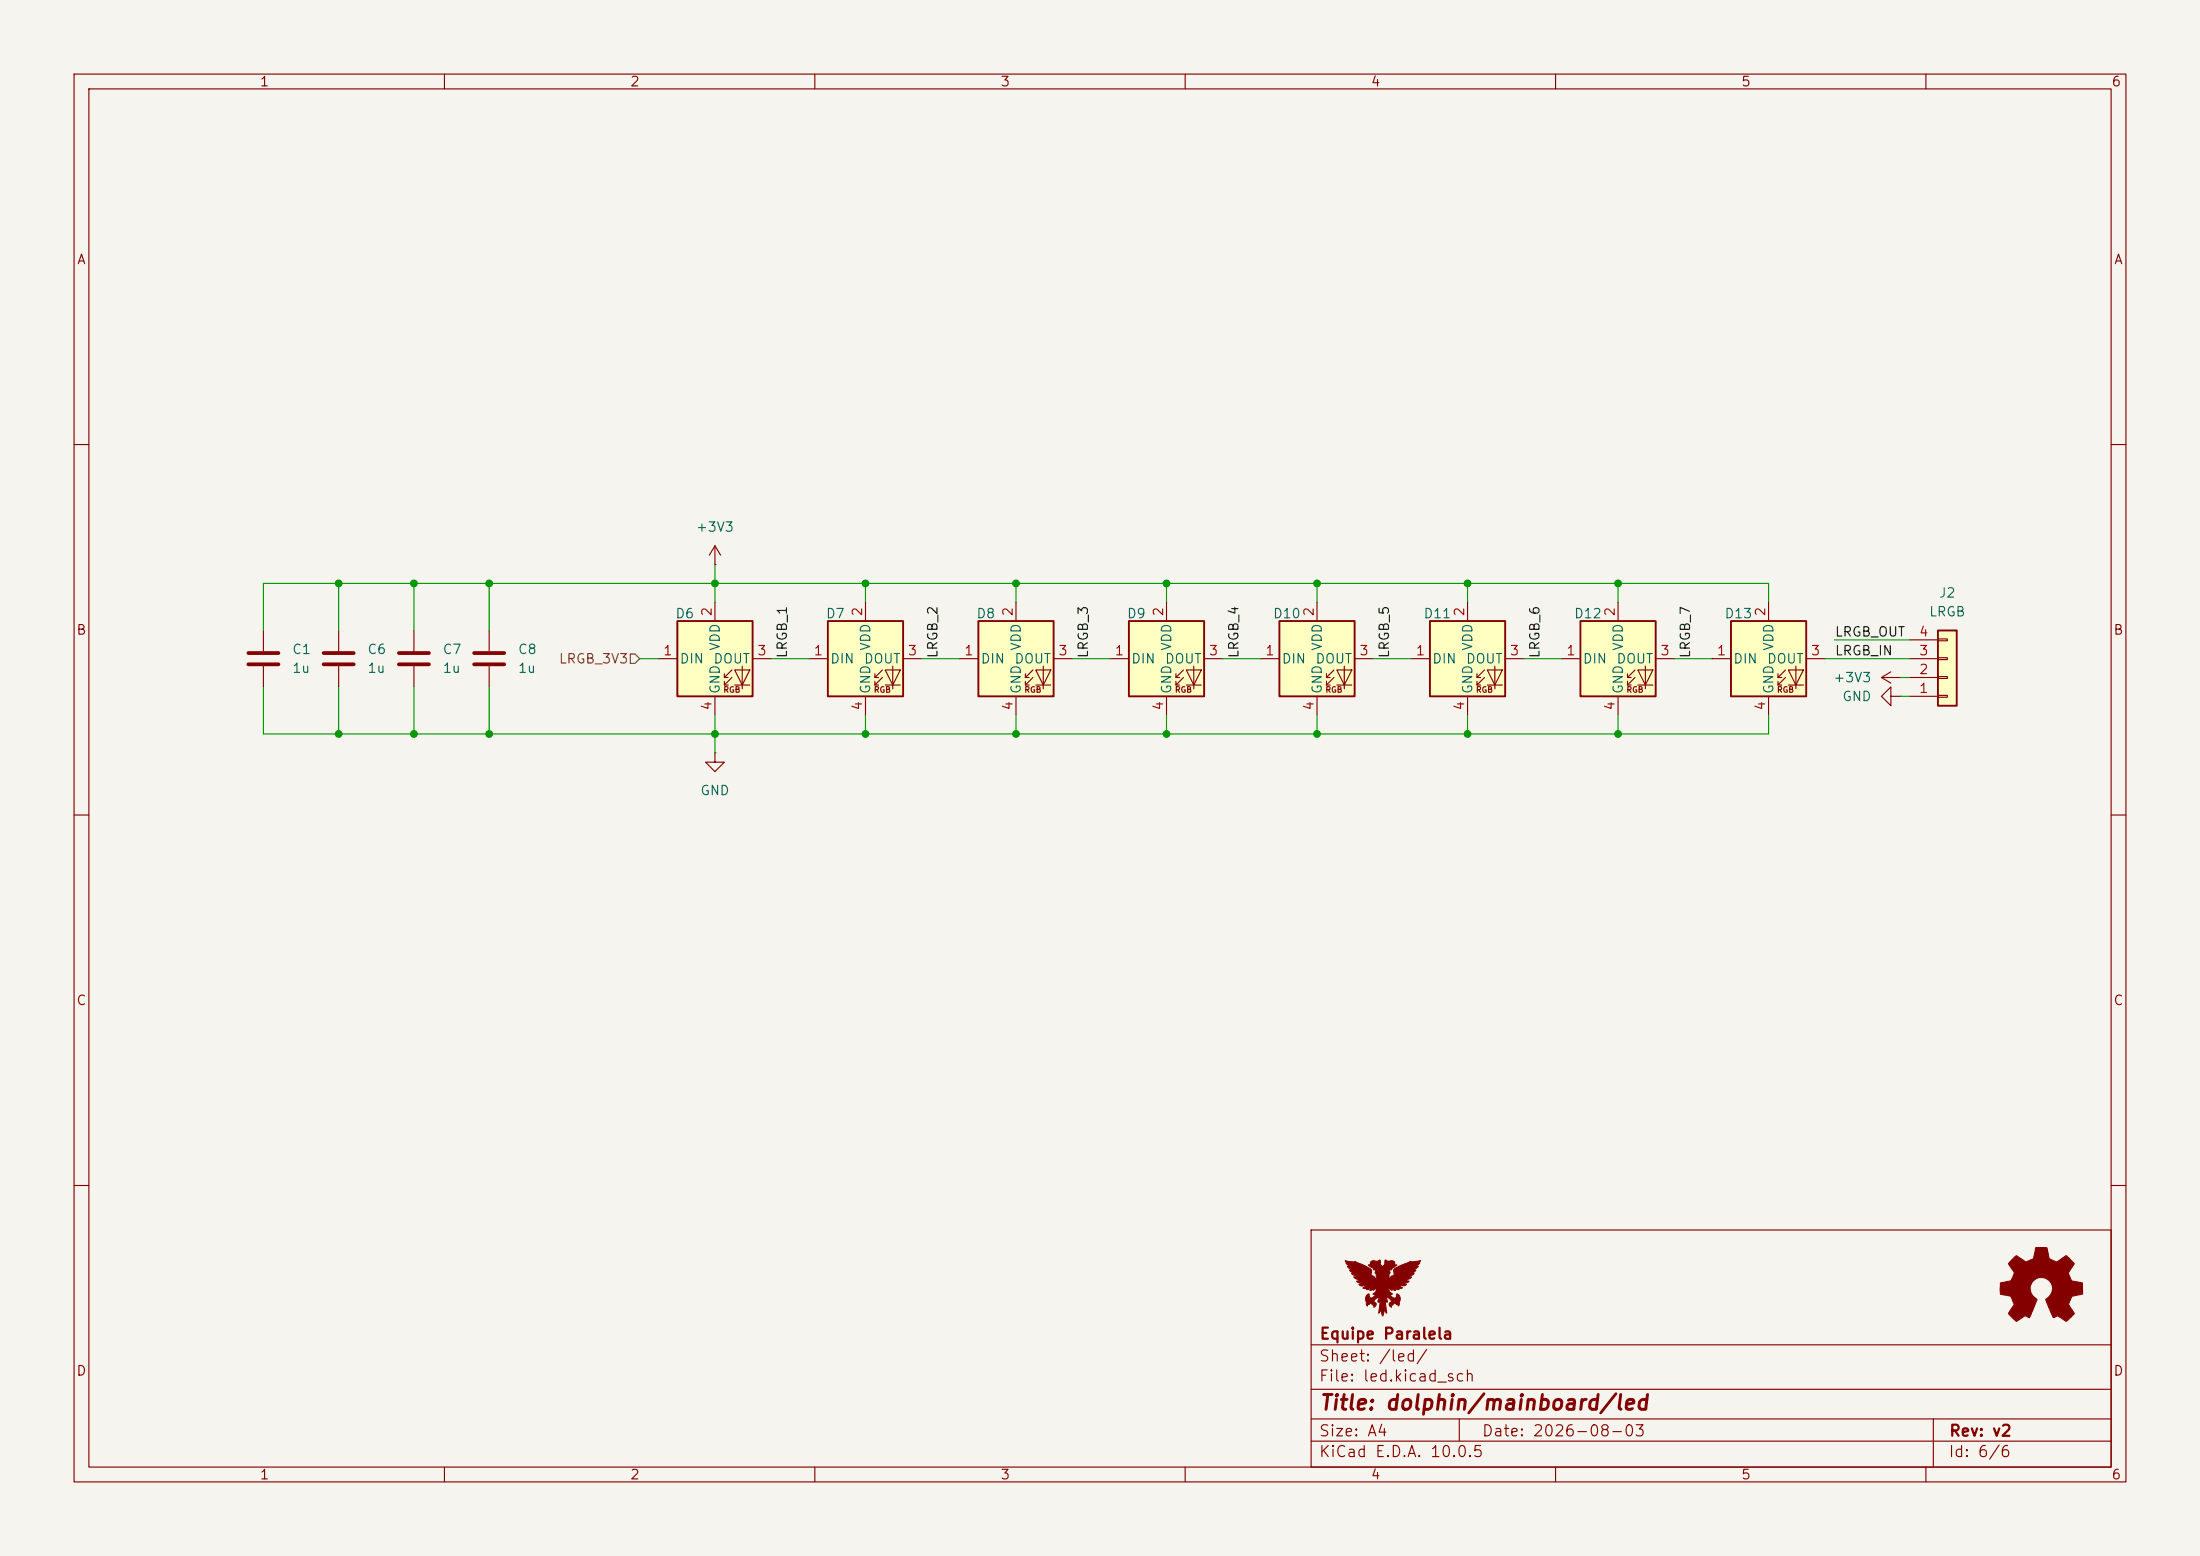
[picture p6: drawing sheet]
<svg xmlns="http://www.w3.org/2000/svg" width="297mm" height="210mm" viewBox="0 0 297 210" stroke-linecap="round" stroke-linejoin="round" font-family="sans-serif">
<path d="M0 0h297v210h-297z" fill="#f5f4ef" stroke="#f5f4ef" stroke-width=".14"/>
<g fill="none" stroke="#840000" stroke-width=".15">
<path d="M10 10h277v190h-277zM12 12h273v186h-273zM60 10v2M110 10v2M160 10v2M210 10v2M260 10v2M10 60h2M96.5 76.2h.1M96.5 73.7l-.7 1.2M96.5 73.7l.8 1.2M96.5 73.7v2.5"/>
<path d="M285 60h2M255.3 94v-1.3l-1.3 1.3 1.3 1.3v-1.3h1.2M256.5 94h.1M10 110h2M285 110h2M10 160h2M177 166h108v32h-108zM285 160h2M60 198v2M110 198v2M160 198v2M177 194.5h108"/>
<path d="M177 191.5h108M177 187.5h108M177 181.5h108M197 191.5v3M210 198v2M260 198v2M261 191.5v6.5"/>
</g>
<path d="M172.7 83.8h10.2v10.2h-10.2z" fill="#ffffc2"/>
<path d="M170.2 88.9h2.5M177.8 81.3v2.5M177.8 94v2.5M179.1 91.4h.5M179.1 92.5h.5M180.1 90.4l-1 1v-.5M180.1 91.4l-1 1.1v-.6M180.5 90.4h2l-1 2.1zM180.5 92.5h2M181.5 89.9v3.1M182.9 88.9h2.5" fill="none" stroke="#840000" stroke-width=".15"/>
<path d="M172.7 83.8h10.2v10.2h-10.2z" fill="none" stroke="#840000" stroke-width=".25"/>
<path d="M91.4 83.8h10.2v10.2h-10.2z" fill="#ffffc2"/>
<g fill="none" stroke="#840000" stroke-width=".15">
<path d="M66 85.1v2.8M66 89.9v2.8M88.9 88.9h2.5M96.5 81.3v2.5M96.5 94v2.5M97.8 91.4h.5M97.8 92.5h.5M98.8 90.4l-1 1v-.5M98.8 91.4l-1 1.1v-.6M99.2 90.4h2l-1 2.1zM99.2 92.5h2M100.2 89.9v3.1"/>
<path d="M101.6 88.9h2.5"/>
</g>
<path d="M91.4 83.8h10.2v10.2h-10.2z" fill="none" stroke="#840000" stroke-width=".25"/>
<path d="M271.7 170l.5-.5 1.2 .8 .3-.1 .8-.3 .3-1.5h1.3h.2l.4 1.5 1 .4 1.3-.8 1 1-.8 1.4 .5 1 1.4 .3 .1 1.5-1.5 .2v.2l-.5 1 .8 1.2-.1 .1-1 .9-1.1-.7-.6 .2-1-2.4a1.54 1.54 0 0 0 .3-2.7 1.54 1.54 0 0 0-2.4 1.1 1.97 1.97 0 0 0 .9 1.6l-1 2.4-.6-.2-1.2 .7-1.1-1 .8-1.2-.4-1.1-1.4-.4v-1.4l1.2-.3a.83 .83 0 0 0 .5-.7l.2-.4-.9-1.3z" fill="#840000" stroke="#840000" stroke-width=".15"/>
<path d="M64 88.1h4.1M64 89.7h4.1" fill="none" stroke="#840000" stroke-width=".51"/>
<path d="M181.6 170.1l.1 .1a1.56 1.56 0 0 0 1.2 0l1.4 .6a1.21 1.21 0 0 1 .9 .7v.2a.38 .38 0 0 0 .3 .6l.3 .5v-.9l-.2-.1a.22 .22 0 0 0 .1-.3 .22 .22 0 0 0-.2-.1l-.2-.3-.5-.3 .7 .1-.1-.1h-.6l-.1-.1 .5 .1v-.1h-.2v-.1l.7 .1v-.1h-.7a.47 .47 0 0 1 .3-.4 .47 .47 0 0 1 .5 0l.4-.1a.39 .39 0 0 1 .1 .5l.4 .4v-.1l1.3-.1-1.3 .1 .2-.2h1.3h-1.3l.1-.1h.7v-.1l-.7 .1v-.5l.6 .1a.48 .48 0 0 1 .5 0 .48 .48 0 0 1 .2 .5h.3l-.6 .4-.1 .3a.25 .25 0 0 0-.3 .1 .25 .25 0 0 0 .1 .3l-.2 .1v.8l.1-.1a.61 .61 0 0 1 .5-.5l.1-.1a.66 .66 0 0 1 .5-1l1.7-.8a.42 .42 0 0 0 .6 .1l.8-.2-.3 .5-.7 .4 .7-.1-.3 .3-.4 .2h.3a.41 .41 0 0 1-.5 .4l.3 .1a.37 .37 0 0 1-.5 .3h-.5l.7 .1a.97 .97 0 0 1-.9 .4l.5 .2a1 1 0 0 1-1 .1l.7 .3a.87 .87 0 0 1-1.1 .1l.5 .4-.3 .1-.3-.1 .2 .2a.69 .69 0 0 1-.7-.2l.2 .4-.5-.3v.3l-.4-.3a.76 .76 0 0 0 .5 .7l-.3 .2a.53 .53 0 0 0 .8 .2l.1-.4a.81 .81 0 0 1 .3 1.3 .22 .22 0 0 1 .1 .2 .22 .22 0 0 1-.2 .1l-.2-.1h-.1a.28 .28 0 0 0-.2-.2 .28 .28 0 0 0-.3 .2l-.2 .2 .1 .1a.38 .38 0 0 1-.4-.3 .38 .38 0 0 1 .3-.4l-.2-.4-.5-.4 .1 .5a.19 .19 0 0 1 .1 .3 .19 .19 0 0 1-.3 0l.2 1.5-.3-.5-.2 .9-.2-.9-.4 .5 .2-1.5a.19 .19 0 0 1-.3 0 .19 .19 0 0 1 .1-.3l.1-.5-.3 .3a.55 .55 0 0 0-.4 .5 .36 .36 0 0 1 .3 .4 .36 .36 0 0 1-.3 .3l-.1-.3h-.1l-.2-.2-.4 .2-.1 .2-.1-.5a.75 .75 0 0 1 .3-1.1 .39 .39 0 0 0 .3 .5 .39 .39 0 0 0 .5-.3l.1-.2-.4-.1a.79 .79 0 0 0 .5-.8l-.4 .3v-.2l-.5 .3 .2-.4-.5 .3-.2-.1 .2-.2-.3 .1h-.3l.5-.5a.81 .81 0 0 1-1-.1l.6-.2h-.7l-.3-.2 .5-.2a.88 .88 0 0 1-.8-.4h.6a1.3 1.3 0 0 1-.9-.4l.3-.1-.5-.2-.1-.2h.4l-.5-.2-.2-.3 .6 .1-.7-.4z" fill="#840000" stroke="#840000" stroke-width=".14"/>
<path d="M233.7 83.8h10.1v10.2h-10.1z" fill="#ffffc2"/>
<g fill="none" stroke="#840000" stroke-width=".15">
<path d="M55.9 85.1v2.8M55.9 89.9v2.8M231.1 88.9h2.6M238.8 81.3v2.5M238.8 94v2.5M240 91.4h.5M240 92.5h.5M241 90.4l-1 1v-.5M241 91.4l-1 1.1v-.6M241.4 90.4h2.1l-1.1 2.1zM241.4 92.5h2.1M242.4 89.9v3.1"/>
<path d="M243.8 88.9h2.6M254 91.4h2.5M254 91.4l1.3 .8M255.3 90.7l-1.3 .7M256.5 91.4h.1"/>
</g>
<path d="M233.7 83.8h10.1v10.2h-10.1z" fill="none" stroke="#840000" stroke-width=".25"/>
<path d="M53.8 88.1h4.1M53.8 89.7h4.1" fill="none" stroke="#840000" stroke-width=".51"/>
<path d="M261.6 85.1h2.6v10.2h-2.6z" fill="#ffffc2"/>
<path d="M261.6 85.1h2.6v10.2h-2.6z" fill="none" stroke="#840000" stroke-width=".25"/>
<path d="M45.7 85.1v2.8M45.7 89.9v2.8M257.8 94h3.8M257.8 91.4h3.8M257.8 88.9h3.8M257.8 86.4h3.8M261.6 93.9h1.3v.2h-1.3zM261.6 91.3h1.3v.3h-1.3zM261.6 88.8h1.3v.2h-1.3zM261.6 86.2h1.3v.3h-1.3z" fill="none" stroke="#840000" stroke-width=".15"/>
<path d="M43.7 88.1h4.1M43.7 89.7h4.1" fill="none" stroke="#840000" stroke-width=".51"/>
<path d="M132.1 83.8h10.1v10.2h-10.1z" fill="#ffffc2"/>
<path d="M129.5 88.9h2.6M137.2 81.3v2.5M137.2 94v2.5M138.4 91.4h.5M138.4 92.5h.5M139.4 90.4l-1 1v-.5M139.4 91.4l-1 1.1v-.6M139.8 90.4h2.1l-1.1 2.1zM139.8 92.5h2.1M140.8 89.9v3.1M142.2 88.9h2.6" fill="none" stroke="#840000" stroke-width=".15"/>
<path d="M132.1 83.8h10.1v10.2h-10.1z" fill="none" stroke="#840000" stroke-width=".25"/>
<path d="M213.4 83.8h10.1v10.2h-10.1z" fill="#ffffc2"/>
<path d="M210.8 88.9h2.6M218.4 81.3v2.5M218.4 94v2.5M219.7 91.4h.5M219.7 92.5h.5M220.7 90.4l-1 1v-.5M220.7 91.4l-1 1.1v-.6M221.1 90.4h2l-1 2.1zM221.1 92.5h2M222.1 89.9v3.1M223.5 88.9h2.6" fill="none" stroke="#840000" stroke-width=".15"/>
<path d="M213.4 83.8h10.1v10.2h-10.1z" fill="none" stroke="#840000" stroke-width=".25"/>
<path d="M193 83.8h10.2v10.2h-10.2z" fill="#ffffc2"/>
<path d="M190.5 88.9h2.5M198.1 81.3v2.5M198.1 94v2.5M199.4 91.4h.5M199.4 92.5h.5M200.4 90.4l-1 1v-.5M200.4 91.4l-1 1.1v-.6M200.8 90.4h2l-1 2.1zM200.8 92.5h2M201.8 89.9v3.1M203.2 88.9h2.5" fill="none" stroke="#840000" stroke-width=".15"/>
<path d="M193 83.8h10.2v10.2h-10.2z" fill="none" stroke="#840000" stroke-width=".25"/>
<path d="M152.4 83.8h10.2v10.2h-10.2z" fill="#ffffc2"/>
<g fill="none" stroke="#840000" stroke-width=".15">
<path d="M149.9 88.9h2.5M157.5 81.3v2.5M157.5 94v2.5M158.7 91.4h.6M158.7 92.5h.6M159.8 90.4l-1.1 1v-.5M159.8 91.4l-1.1 1.1v-.6M160.1 90.4h2.1l-1 2.1zM160.1 92.5h2.1M161.2 89.9v3.1M162.6 88.9h2.5M96.5 101.6v1.3h1.3l-1.3 1.2-1.3-1.2h1.3"/>
<path d="M96.5 101.6h.1"/>
</g>
<path d="M152.4 83.8h10.2v10.2h-10.2z" fill="none" stroke="#840000" stroke-width=".25"/>
<path d="M111.8 83.8h10.1v10.2h-10.1z" fill="#ffffc2"/>
<g fill="none" stroke="#840000" stroke-width=".15">
<path d="M35.6 85.1v2.8M35.6 89.9v2.8M109.2 88.9h2.6M116.8 81.3v2.5M116.8 94v2.5M118.1 91.4h.5M118.1 92.5h.5M119.1 90.4l-1 1v-.5M119.1 91.4l-1 1.1v-.6M119.5 90.4h2l-1 2.1zM119.5 92.5h2M120.5 89.9v3.1"/>
<path d="M121.9 88.9h2.6"/>
</g>
<path d="M111.8 83.8h10.1v10.2h-10.1z" fill="none" stroke="#840000" stroke-width=".25"/>
<path d="M33.5 88.1h4.1M33.5 89.7h4.1" fill="none" stroke="#840000" stroke-width=".51"/>
<path d="M85.1 88.3h.6l.7 .6-.7 .6h-.6z" fill="none" stroke="#725600" stroke-width=".15"/>
<g fill="none" stroke="#009600" stroke-width=".15">
<path d="M45.7 78.7v6.4M55.9 78.7v6.4M66 78.7v6.4M96.5 76.2v5.1M116.8 78.7v2.6M137.2 78.7v2.6M157.5 78.7v2.6M177.8 78.7v2.6M198.1 78.7v2.6M218.4 78.7v2.6M35.6 92.7v6.4h203.2v-2.6M45.7 92.7v6.4"/>
<path d="M55.9 92.7v6.4M66 92.7v6.4M86.4 88.9h2.5M96.5 96.5v5.1M104.1 88.9h5.1M116.8 96.5v2.6M124.5 88.9h5M137.2 96.5v2.6M144.8 88.9h5.1M157.5 96.5v2.6M165.1 88.9h5.1M177.8 96.5v2.6"/>
<path d="M185.4 88.9h5.1M198.1 96.5v2.6M205.7 88.9h5.1M218.4 96.5v2.6M226.1 88.9h5M238.8 81.3v-2.6h-203.2v6.4M246.4 88.9h11.4M247.6 86.4h10.2M256.5 94h1.3M256.5 91.4h1.3"/>
</g>
<g fill="#009600" stroke="#009600" stroke-width=".14">
<circle cx="177.8" cy="78.7" r=".46"/>
<circle cx="218.4" cy="99.1" r=".46"/>
<circle cx="218.4" cy="78.7" r=".46"/>
<circle cx="198.1" cy="78.7" r=".46"/>
<circle cx="198.1" cy="99.1" r=".46"/>
<circle cx="177.8" cy="99.1" r=".46"/>
<circle cx="116.8" cy="78.7" r=".46"/>
<circle cx="157.5" cy="78.7" r=".46"/>
<circle cx="157.5" cy="99.1" r=".46"/>
<circle cx="116.8" cy="99.1" r=".46"/>
<circle cx="96.5" cy="99.1" r=".46"/>
<circle cx="137.2" cy="78.7" r=".46"/>
<circle cx="137.2" cy="99.1" r=".46"/>
<circle cx="55.9" cy="99.1" r=".46"/>
<circle cx="66" cy="99.1" r=".46"/>
<circle cx="66" cy="78.7" r=".46"/>
<circle cx="96.5" cy="78.7" r=".46"/>
<circle cx="45.7" cy="99.1" r=".46"/>
<circle cx="45.7" cy="78.7" r=".46"/>
<circle cx="55.9" cy="78.7" r=".46"/>
</g>
<text font-size="2" fill="#840000" x="178" y="190.8">Title: dolphin/mainboard/led</text>
<g font-size="1.5" fill="#840000">
<text x="178" y="184.1">Sheet: /led/</text>
<text x="178" y="181.1">Equipe Paralela</text>
<text x="178" y="186.8">File: led.kicad_sch</text>
<text x="178" y="197">KiCad E.D.A. 10.0.5</text>
<text x="178" y="194.2">Size: A4</text>
<text x="200" y="194.2">Date: 2026-08-03</text>
<text x="263" y="197">Id: 6/6</text>
<text x="263" y="194.2">Rev: v2</text>
</g>
<g font-size="1.3" fill="#840000">
<text x="35" y="12">1</text>
<text x="85" y="12">2</text>
<text x="135" y="12">3</text>
<text x="185" y="12">4</text>
<text x="235" y="12">5</text>
<text x="285" y="12">6</text>
<text x="10.3" y="36">A</text>
<text x="285.3" y="36">A</text>
<text x="10.2" y="86">B</text>
<text x="285.2" y="86">B</text>
<text x="10.2" y="136">C</text>
<text x="285.2" y="136">C</text>
<text x="10.2" y="186">D</text>
<text x="285.2" y="186">D</text>
<text x="35" y="200">1</text>
<text x="85" y="200">2</text>
<text x="135" y="200">3</text>
<text x="185" y="200">4</text>
<text x="235" y="200">5</text>
<text x="285" y="200">6</text>
</g>
<g font-size="1.3" fill="#006464">
<text x="93.9" y="72.1">+3V3</text>
<text x="91.1" y="83.8">D6</text>
<text x="111.4" y="83.8">D7</text>
<text x="131.7" y="83.8">D8</text>
<text x="152" y="83.8">D9</text>
<text x="171.8" y="83.8">D10</text>
<text x="192.1" y="83.8">D11</text>
<text x="212.4" y="83.8">D12</text>
<text x="232.7" y="83.8">D13</text>
<text x="260.3" y="83.5">LRGB</text>
<text x="261.7" y="81">J2</text>
<text x="39.4" y="88.6">C1</text>
<text x="49.5" y="88.6">C6</text>
<text x="59.7" y="88.6">C7</text>
<text x="69.8" y="88.6">C8</text>
<text x="91.7" y="89.9">DIN</text>
<text x="96.2" y="89.9">DOUT</text>
<text x="97.5" y="87.9" transform="rotate(-90 97.5 87.9)">VDD</text>
<text x="112" y="89.9">DIN</text>
<text x="116.5" y="89.9">DOUT</text>
<text x="117.8" y="87.9" transform="rotate(-90 117.8 87.9)">VDD</text>
<text x="132.3" y="89.9">DIN</text>
<text x="136.9" y="89.9">DOUT</text>
<text x="138.1" y="87.9" transform="rotate(-90 138.1 87.9)">VDD</text>
<text x="152.6" y="89.9">DIN</text>
<text x="157.2" y="89.9">DOUT</text>
<text x="158.4" y="87.9" transform="rotate(-90 158.4 87.9)">VDD</text>
<text x="172.9" y="89.9">DIN</text>
<text x="177.5" y="89.9">DOUT</text>
<text x="178.8" y="87.9" transform="rotate(-90 178.8 87.9)">VDD</text>
<text x="193.3" y="89.9">DIN</text>
<text x="197.8" y="89.9">DOUT</text>
<text x="199.1" y="87.9" transform="rotate(-90 199.1 87.9)">VDD</text>
<text x="213.6" y="89.9">DIN</text>
<text x="218.1" y="89.9">DOUT</text>
<text x="219.4" y="87.9" transform="rotate(-90 219.4 87.9)">VDD</text>
<text x="233.9" y="89.9">DIN</text>
<text x="238.5" y="89.9">DOUT</text>
<text x="239.7" y="87.9" transform="rotate(-90 239.7 87.9)">VDD</text>
<text x="39.4" y="91.1">1u</text>
<text x="49.5" y="91.1">1u</text>
<text x="59.7" y="91.1">1u</text>
<text x="69.8" y="91.1">1u</text>
<text x="97.5" y="93.8" transform="rotate(-90 97.5 93.8)">GND</text>
<text x="117.8" y="93.8" transform="rotate(-90 117.8 93.8)">GND</text>
<text x="138.1" y="93.8" transform="rotate(-90 138.1 93.8)">GND</text>
<text x="158.4" y="93.8" transform="rotate(-90 158.4 93.8)">GND</text>
<text x="178.8" y="93.8" transform="rotate(-90 178.8 93.8)">GND</text>
<text x="199.1" y="93.8" transform="rotate(-90 199.1 93.8)">GND</text>
<text x="219.4" y="93.8" transform="rotate(-90 219.4 93.8)">GND</text>
<text x="239.7" y="93.8" transform="rotate(-90 239.7 93.8)">GND</text>
<text x="247.4" y="92.4">+3V3</text>
<text x="248.6" y="94.9">GND</text>
<text x="94.5" y="107.6">GND</text>
</g>
<g font-size="1.3" fill="#a90000">
<text x="96.4" y="83.3" transform="rotate(-90 96.4 83.3)">2</text>
<text x="116.7" y="83.3" transform="rotate(-90 116.7 83.3)">2</text>
<text x="137" y="83.3" transform="rotate(-90 137 83.3)">2</text>
<text x="157.3" y="83.3" transform="rotate(-90 157.3 83.3)">2</text>
<text x="177.7" y="83.3" transform="rotate(-90 177.7 83.3)">2</text>
<text x="198" y="83.3" transform="rotate(-90 198 83.3)">2</text>
<text x="218.3" y="83.3" transform="rotate(-90 218.3 83.3)">2</text>
<text x="238.6" y="83.3" transform="rotate(-90 238.6 83.3)">2</text>
<text x="89.4" y="88.8">1</text>
<text x="102.1" y="88.8">3</text>
<text x="109.8" y="88.8">1</text>
<text x="122.5" y="88.8">3</text>
<text x="130.1" y="88.8">1</text>
<text x="142.8" y="88.8">3</text>
<text x="150.4" y="88.8">1</text>
<text x="163.1" y="88.8">3</text>
<text x="170.7" y="88.8">1</text>
<text x="183.4" y="88.8">3</text>
<text x="191" y="88.8">1</text>
<text x="203.7" y="88.8">3</text>
<text x="211.4" y="88.8">1</text>
<text x="224.1" y="88.8">3</text>
<text x="231.7" y="88.8">1</text>
<text x="244.4" y="88.8">3</text>
<text x="259" y="88.8">3</text>
<text x="259" y="86.2">4</text>
<text x="96.4" y="96" transform="rotate(-90 96.4 96)">4</text>
<text x="116.7" y="96" transform="rotate(-90 116.7 96)">4</text>
<text x="137" y="96" transform="rotate(-90 137 96)">4</text>
<text x="157.3" y="96" transform="rotate(-90 157.3 96)">4</text>
<text x="177.7" y="96" transform="rotate(-90 177.7 96)">4</text>
<text x="198" y="96" transform="rotate(-90 198 96)">4</text>
<text x="218.3" y="96" transform="rotate(-90 218.3 96)">4</text>
<text x="238.6" y="96" transform="rotate(-90 238.6 96)">4</text>
<text x="259" y="93.8">1</text>
<text x="259" y="91.3">2</text>
</g>
<text font-size="1.3" fill="#725600" x="75.4" y="89.9">LRGB_3V3</text>
<g font-size="1.3" fill="#0f0f0f">
<text x="106.6" y="88.9" transform="rotate(-90 106.6 88.9)">LRGB_1</text>
<text x="126.9" y="88.9" transform="rotate(-90 126.9 88.9)">LRGB_2</text>
<text x="147.2" y="88.9" transform="rotate(-90 147.2 88.9)">LRGB_3</text>
<text x="167.5" y="88.9" transform="rotate(-90 167.5 88.9)">LRGB_4</text>
<text x="187.8" y="88.9" transform="rotate(-90 187.8 88.9)">LRGB_5</text>
<text x="208.2" y="88.9" transform="rotate(-90 208.2 88.9)">LRGB_6</text>
<text x="228.5" y="88.9" transform="rotate(-90 228.5 88.9)">LRGB_7</text>
<text x="247.6" y="88.8">LRGB_IN</text>
<text x="247.6" y="86.2">LRGB_OUT</text>
</g>
<g font-size=".8" fill="#840000">
<text x="97.6" y="93.7">RGB</text>
<text x="117.9" y="93.7">RGB</text>
<text x="138.2" y="93.7">RGB</text>
<text x="158.5" y="93.7">RGB</text>
<text x="178.9" y="93.7">RGB</text>
<text x="199.2" y="93.7">RGB</text>
<text x="219.5" y="93.7">RGB</text>
<text x="239.8" y="93.7">RGB</text>
</g>
</svg>
